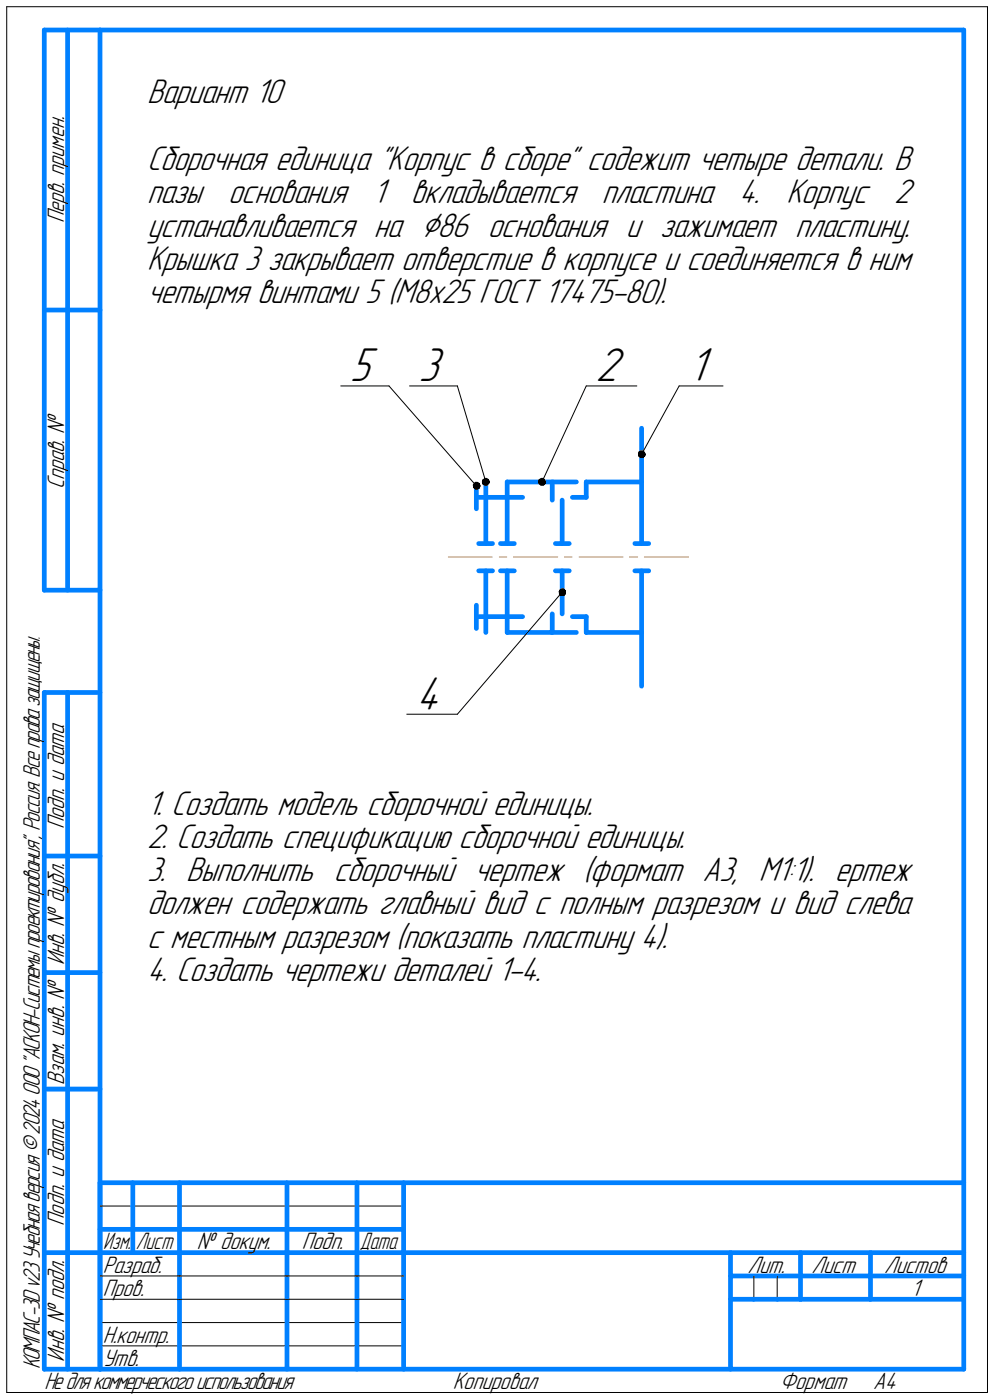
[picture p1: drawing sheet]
<svg xmlns="http://www.w3.org/2000/svg" width="213mm" height="300mm" viewBox="0 0 213 300" stroke-linecap="round" stroke-linejoin="round" font-family="sans-serif">
<g fill="none" stroke="#000" stroke-width=".21">
<path d="M1.4 1.4h210.1zM1.4 1.4v297zM211.5 1.4v297zM73 82.7h10.3zM83.3 82.7l18.7 21.4zM87.7 82.7h10.3zM98 82.7l6.1 20.6zM125.6 82.7l-9.5 20.6zM125.6 82.7h10.8zM145.5 82.7l-8.1 14.7zM145.5 82.7h9.4zM120.4 126.9l-22.4 26.2z"/>
<path d="M87.1 153.1h10.9zM21.4 258.5h65zM21.4 273.5h17zM21.4 278.5h17zM38.4 273.5h23.1zM38.4 278.5h23.1zM61.5 273.5h15zM61.5 278.5h15zM76.5 273.5h9.9zM76.5 278.5h9.9zM161.5 273.5v5zM166.5 273.5v5z"/>
<path d="M1.4 298.4h210.1zM21.4 283.5h65zM21.4 288.5h65z"/>
</g>
<g fill="none" stroke="#0080ff" stroke-width="1">
<path d="M9.5 6.4v120.1zM9.5 6.4h11.9zM14.5 6.4v120.1zM21.4 6.4h185zM21.4 6.4v287.1zM206.4 6.4v287.1zM9.5 66.5h11.9zM137.4 91.8v24.7zM102 104.1v5zM102 106.6h9.9zM102.5 116.5h3zM104.1 103.3v13.2z"/>
<path d="M107.2 116.5h3zM108.6 103.3h14.8zM108.6 103.3v13.2zM118.3 103.3v3.9zM119 116.5h2.9zM120.4 107.2v9.3zM122.6 106.6h3zM125.6 103.3h11.8zM125.6 103.3v3.3zM136 116.5h2.9zM9.5 126.5h11.9zM102 129.7v5z"/>
<path d="M102 132.2h9.9zM102.5 122.3h3zM104.1 122.3v13.3zM107.2 122.3h3zM108.6 135.6h14.8zM108.6 122.3v13.3zM118.3 131.6v4zM119 122.3h2.9zM120.4 122.3v9.3zM122.6 132.2h3zM125.6 135.6h11.8zM125.6 132.2v3.4z"/>
<path d="M136 122.3h2.9zM137.4 122.3v24.8zM9.5 148.4v145.1zM9.5 148.4h11.9zM14.5 148.4v145.1zM9.5 183.5h11.9zM9.5 208.4h11.9zM9.5 233.4h11.9zM21.4 253.5h185zM21.4 253.5v40zM28.4 253.5v15zM38.4 253.5v25z"/>
<path d="M61.5 253.5v25zM76.5 253.5v25zM86.4 253.5v40zM9.5 268.5h11.9zM21.4 263.5h7zM21.4 268.5h7zM28.4 263.5h10zM28.4 268.5h10zM38.4 278.5v15zM38.4 263.5h23.1zM38.4 268.5h23.1zM61.5 278.5v15z"/>
<path d="M61.5 263.5h15zM61.5 268.5h15zM76.5 278.5v15zM76.5 263.5h9.9zM76.5 268.5h9.9zM86.4 268.5h120zM156.5 268.5v25zM156.5 273.5h14.9zM156.5 278.5h5zM161.5 278.5h5zM166.5 278.5h4.9zM171.4 268.5v10z"/>
<path d="M171.4 273.5h35zM171.4 278.5h15zM186.4 268.5v10zM186.4 278.5h20zM9.5 293.5h11.9zM21.4 293.5h185z"/>
</g>
<path d="M96 119.4h9.4zM106.9 119.4h1.6zM110 119.4h9.5zM120.9 119.4h1.6zM124 119.4h9.4zM134.9 119.4h1.7zM138 119.4h9.4z" fill="none" stroke="#ff8000" stroke-width=".21"/>
<g fill="#fff" stroke="#fff" stroke-width=".21">
<path d="M147.4 74h5.5zM147.4 74.1h5.5zM147.4 74.2h5.5zM147.4 74.3h5.5zM147.4 74.3h5.5zM147.4 74.4h5.5zM147.4 74.5h5.5zM147.4 74.6h5.5zM147.4 74.7h5.5zM147.4 74.8h5.5zM147.4 74.8h5.5zM147.4 74.9h5.5zM147.4 75h5.5zM147.4 75.1h5.5zM147.4 75.2h5.5zM147.4 75.3h5.5zM147.4 75.4h5.5zM147.4 75.4h5.5zM147.4 75.5h5.5zM147.4 75.6h5.5zM147.4 75.7h5.5zM147.4 75.8h5.5zM147.4 75.9h5.5zM147.4 75.9h5.5zM147.4 76h5.5zM147.4 76.1h5.5zM147.4 76.2h5.5zM147.4 76.3h5.5zM147.4 76.4h5.5zM147.4 76.5h5.5zM147.4 76.5h5.5zM147.4 76.6h5.5zM147.4 76.7h5.5zM147.4 76.8h5.5zM147.4 76.9h5.5zM147.4 77h5.5zM147.4 77h5.5zM147.4 77.1h5.5zM147.4 77.2h5.5zM147.4 77.3h5.5zM147.4 77.4h5.5zM147.4 77.5h5.5zM147.4 77.6h5.5zM147.4 77.6h5.5zM147.4 77.7h5.5zM147.4 77.8h5.5zM147.4 77.9h5.5zM147.4 78h5.5zM147.4 78.1h5.5zM147.4 78.1h5.5zM147.4 78.2h5.5zM147.4 78.3h5.5zM147.4 78.4h5.5zM147.4 78.5h5.5zM147.4 78.6h5.5zM147.4 78.7h5.5zM147.4 78.7h5.5zM147.4 78.8h5.5zM147.4 78.9h5.5zM147.4 79h5.5zM147.4 79.1h5.5zM147.4 79.2h5.5zM147.4 79.2h5.5zM147.4 79.3h5.5zM147.4 79.4h5.5zM147.4 79.5h5.5zM147.4 79.6h5.5zM147.4 79.7h5.5zM147.4 79.8h5.5zM147.4 79.8h5.5zM147.4 79.9h5.5zM147.4 80h5.5zM147.4 80.1h5.5zM147.4 80.2h5.5zM147.4 80.3h5.5zM147.4 80.3h5.5zM147.4 80.4h5.5zM147.4 80.5h5.5zM147.4 80.6h5.5zM147.4 80.7h5.5zM147.4 80.8h5.5zM147.4 80.9h5.5zM147.4 80.9h5.5zM147.4 81h5.5zM147.4 81.1h5.5zM147.4 81.2h5.5zM147.4 81.3h5.5zM147.4 81.4h5.5zM147.4 81.4h5.5zM147.4 81.5h5.5zM147.4 81.6h5.5zM147.4 81.7h5.5zM147.4 81.8h5.5zM147.4 81.9h5.5zM147.4 82h5.5zM147.4 82h5.5zM147.4 82.1h5.5zM147.4 82.2h5.5zM147.4 82.3h5.5zM147.4 82.4h5.5zM147.4 82.5h5.5zM147.4 82.5h5.5zM147.4 82.6h5.5zM147.4 82.7h5.5zM147.4 82.8h5.5zM147.4 82.9h5.5zM147.4 83h5.5zM147.4 83.1h5.5zM147.4 83.1h5.5zM147.4 83.2h5.5zM147.4 83.3h5.5zM147.4 83.4h5.5zM147.4 83.5h5.5zM147.4 83.6h5.5zM147.4 83.7h5.5zM147.4 83.7h5.5zM147.4 83.8h5.5z"/>
<path d="M127.5 74h7zM127.5 74.1h7zM127.5 74.2h7zM127.5 74.3h7zM127.5 74.3h7zM127.5 74.4h7zM127.5 74.5h7zM127.5 74.6h7zM127.5 74.7h7zM127.5 74.8h7zM127.5 74.8h7zM127.5 74.9h7zM127.5 75h7zM127.5 75.1h7zM127.5 75.2h7zM127.5 75.3h7zM127.5 75.4h7zM127.5 75.4h7zM127.5 75.5h7zM127.5 75.6h7zM127.5 75.7h7zM127.5 75.8h7zM127.5 75.9h7zM127.5 75.9h7zM127.5 76h7zM127.5 76.1h7zM127.5 76.2h7zM127.5 76.3h7zM127.5 76.4h7zM127.5 76.5h7zM127.5 76.5h7zM127.5 76.6h7zM127.5 76.7h7zM127.5 76.8h7zM127.5 76.9h7zM127.5 77h7zM127.5 77h7zM127.5 77.1h7zM127.5 77.2h7zM127.5 77.3h7zM127.5 77.4h7zM127.5 77.5h7zM127.5 77.6h7zM127.5 77.6h7zM127.5 77.7h7zM127.5 77.8h7zM127.5 77.9h7zM127.5 78h7zM127.5 78.1h7zM127.5 78.1h7zM127.5 78.2h7zM127.5 78.3h7zM127.5 78.4h7zM127.5 78.5h7zM127.5 78.6h7zM127.5 78.7h7zM127.5 78.7h7zM127.5 78.8h7zM127.5 78.9h7zM127.5 79h7zM127.5 79.1h7zM127.5 79.2h7zM127.5 79.2h7zM127.5 79.3h7zM127.5 79.4h7zM127.5 79.5h7zM127.5 79.6h7zM127.5 79.7h7zM127.5 79.8h7zM127.5 79.8h7zM127.5 79.9h7zM127.5 80h7zM127.5 80.1h7zM127.5 80.2h7zM127.5 80.3h7zM127.5 80.3h7zM127.5 80.4h7zM127.5 80.5h7zM127.5 80.6h7zM127.5 80.7h7zM127.5 80.8h7zM127.5 80.9h7zM127.5 80.9h7zM127.5 81h7zM127.5 81.1h7zM127.5 81.2h7zM127.5 81.3h7zM127.5 81.4h7zM127.5 81.4h7zM127.5 81.5h7zM127.5 81.6h7zM127.5 81.7h7zM127.5 81.8h7zM127.5 81.9h7zM127.5 82h7zM127.5 82h7zM127.5 82.1h7zM127.5 82.2h7zM127.5 82.3h7zM127.5 82.4h7zM127.5 82.5h7zM127.5 82.5h7zM127.5 82.6h7zM127.5 82.7h7zM127.5 82.8h7zM127.5 82.9h7zM127.5 83h7zM127.5 83.1h7zM127.5 83.1h7zM127.5 83.2h7zM127.5 83.3h7zM127.5 83.4h7zM127.5 83.5h7zM127.5 83.6h7zM127.5 83.7h7zM127.5 83.7h7zM127.5 83.8h7z"/>
<path d="M89.7 74h6.3zM89.7 74.1h6.3zM89.7 74.2h6.3zM89.7 74.3h6.3zM89.7 74.3h6.3zM89.7 74.4h6.3zM89.7 74.5h6.3zM89.7 74.6h6.3zM89.7 74.7h6.3zM89.7 74.8h6.3zM89.7 74.8h6.3zM89.7 74.9h6.3zM89.7 75h6.3zM89.7 75.1h6.3zM89.7 75.2h6.3zM89.7 75.3h6.3zM89.7 75.4h6.3zM89.7 75.4h6.3zM89.7 75.5h6.3zM89.7 75.6h6.3zM89.7 75.7h6.3zM89.7 75.8h6.3zM89.7 75.9h6.3zM89.7 75.9h6.3zM89.7 76h6.3zM89.7 76.1h6.3zM89.7 76.2h6.3zM89.7 76.3h6.3zM89.7 76.4h6.3zM89.7 76.5h6.3zM89.7 76.5h6.3zM89.7 76.6h6.3zM89.7 76.7h6.3zM89.7 76.8h6.3zM89.7 76.9h6.3zM89.7 77h6.3zM89.7 77h6.3zM89.7 77.1h6.3zM89.7 77.2h6.3zM89.7 77.3h6.3zM89.7 77.4h6.3zM89.7 77.5h6.3zM89.7 77.6h6.3zM89.7 77.6h6.3zM89.7 77.7h6.3zM89.7 77.8h6.3zM89.7 77.9h6.3zM89.7 78h6.3zM89.7 78.1h6.3zM89.7 78.1h6.3zM89.7 78.2h6.3zM89.7 78.3h6.3zM89.7 78.4h6.3zM89.7 78.5h6.3zM89.7 78.6h6.3zM89.7 78.7h6.3zM89.7 78.7h6.3zM89.7 78.8h6.3zM89.7 78.9h6.3zM89.7 79h6.3zM89.7 79.1h6.3zM89.7 79.2h6.3zM89.7 79.2h6.3zM89.7 79.3h6.3zM89.7 79.4h6.3zM89.7 79.5h6.3zM89.7 79.6h6.3zM89.7 79.7h6.3zM89.7 79.8h6.3zM89.7 79.8h6.3zM89.7 79.9h6.3zM89.7 80h6.3zM89.7 80.1h6.3zM89.7 80.2h6.3zM89.7 80.3h6.3zM89.7 80.3h6.3zM89.7 80.4h6.3zM89.7 80.5h6.3zM89.7 80.6h6.3zM89.7 80.7h6.3zM89.7 80.8h6.3zM89.7 80.9h6.3zM89.7 80.9h6.3zM89.7 81h6.3zM89.7 81.1h6.3zM89.7 81.2h6.3zM89.7 81.3h6.3zM89.7 81.4h6.3zM89.7 81.4h6.3zM89.7 81.5h6.3zM89.7 81.6h6.3zM89.7 81.7h6.3zM89.7 81.8h6.3zM89.7 81.9h6.3zM89.7 82h6.3zM89.7 82h6.3zM89.7 82.1h6.3zM89.7 82.2h6.3zM89.7 82.3h6.3zM89.7 82.4h6.3zM89.7 82.5h6.3zM89.7 82.5h6.3zM89.7 82.6h6.3zM89.7 82.7h6.3zM89.7 82.8h6.3zM89.7 82.9h6.3zM89.7 83h6.3zM89.7 83.1h6.3zM89.7 83.1h6.3zM89.7 83.2h6.3zM89.7 83.3h6.3zM89.7 83.4h6.3zM89.7 83.5h6.3zM89.7 83.6h6.3zM89.7 83.7h6.3zM89.7 83.7h6.3zM89.7 83.8h6.3z"/>
<path d="M89.1 144.4h6.9zM89.1 144.4h6.9zM89.1 144.5h6.9zM89.1 144.6h6.9zM89.1 144.7h6.9zM89.1 144.8h6.9zM89.1 144.9h6.9zM89.1 144.9h6.9zM89.1 145h6.9zM89.1 145.1h6.9zM89.1 145.2h6.9zM89.1 145.3h6.9zM89.1 145.4h6.9zM89.1 145.5h6.9zM89.1 145.5h6.9zM89.1 145.6h6.9zM89.1 145.7h6.9zM89.1 145.8h6.9zM89.1 145.9h6.9zM89.1 146h6.9zM89.1 146h6.9zM89.1 146.1h6.9zM89.1 146.2h6.9zM89.1 146.3h6.9zM89.1 146.4h6.9zM89.1 146.5h6.9zM89.1 146.6h6.9zM89.1 146.6h6.9zM89.1 146.7h6.9zM89.1 146.8h6.9zM89.1 146.9h6.9zM89.1 147h6.9zM89.1 147.1h6.9zM89.1 147.2h6.9zM89.1 147.2h6.9zM89.1 147.3h6.9zM89.1 147.4h6.9zM89.1 147.5h6.9zM89.1 147.6h6.9zM89.1 147.7h6.9zM89.1 147.7h6.9zM89.1 147.8h6.9zM89.1 147.9h6.9zM89.1 148h6.9zM89.1 148.1h6.9zM89.1 148.2h6.9zM89.1 148.3h6.9zM89.1 148.3h6.9zM89.1 148.4h6.9zM89.1 148.5h6.9zM89.1 148.6h6.9zM89.1 148.7h6.9zM89.1 148.8h6.9zM89.1 148.8h6.9zM89.1 148.9h6.9zM89.1 149h6.9zM89.1 149.1h6.9zM89.1 149.2h6.9zM89.1 149.3h6.9zM89.1 149.4h6.9zM89.1 149.4h6.9zM89.1 149.5h6.9zM89.1 149.6h6.9zM89.1 149.7h6.9zM89.1 149.8h6.9zM89.1 149.9h6.9zM89.1 149.9h6.9zM89.1 150h6.9zM89.1 150.1h6.9zM89.1 150.2h6.9zM89.1 150.3h6.9zM89.1 150.4h6.9zM89.1 150.5h6.9zM89.1 150.5h6.9zM89.1 150.6h6.9zM89.1 150.7h6.9zM89.1 150.8h6.9zM89.1 150.9h6.9zM89.1 151h6.9zM89.1 151h6.9zM89.1 151.1h6.9zM89.1 151.2h6.9zM89.1 151.3h6.9zM89.1 151.4h6.9zM89.1 151.5h6.9zM89.1 151.6h6.9zM89.1 151.6h6.9zM89.1 151.7h6.9zM89.1 151.8h6.9zM89.1 151.9h6.9zM89.1 152h6.9zM89.1 152.1h6.9zM89.1 152.1h6.9zM89.1 152.2h6.9zM89.1 152.3h6.9zM89.1 152.4h6.9zM89.1 152.5h6.9zM89.1 152.6h6.9zM89.1 152.7h6.9zM89.1 152.7h6.9zM89.1 152.8h6.9zM89.1 152.9h6.9zM89.1 153h6.9zM89.1 153.1h6.9zM89.1 153.2h6.9zM89.1 153.2h6.9zM89.1 153.3h6.9zM89.1 153.4h6.9zM89.1 153.5h6.9zM89.1 153.6h6.9zM89.1 153.7h6.9zM89.1 153.8h6.9zM89.1 153.8h6.9zM89.1 153.9h6.9zM89.1 154h6.9zM89.1 154.1h6.9zM89.1 154.2h6.9z"/>
<path d="M74.9 74h6.5zM74.9 74.1h6.5zM74.9 74.2h6.5zM74.9 74.3h6.5zM74.9 74.3h6.5zM74.9 74.4h6.5zM74.9 74.5h6.5zM74.9 74.6h6.5zM74.9 74.7h6.5zM74.9 74.8h6.5zM74.9 74.8h6.5zM74.9 74.9h6.5zM74.9 75h6.5zM74.9 75.1h6.5zM74.9 75.2h6.5zM74.9 75.3h6.5zM74.9 75.4h6.5zM74.9 75.4h6.5zM74.9 75.5h6.5zM74.9 75.6h6.5zM74.9 75.7h6.5zM74.9 75.8h6.5zM74.9 75.9h6.5zM74.9 75.9h6.5zM74.9 76h6.5zM74.9 76.1h6.5zM74.9 76.2h6.5zM74.9 76.3h6.5zM74.9 76.4h6.5zM74.9 76.5h6.5zM74.9 76.5h6.5zM74.9 76.6h6.5zM74.9 76.7h6.5zM74.9 76.8h6.5zM74.9 76.9h6.5zM74.9 77h6.5zM74.9 77h6.5zM74.9 77.1h6.5zM74.9 77.2h6.5zM74.9 77.3h6.5zM74.9 77.4h6.5zM74.9 77.5h6.5zM74.9 77.6h6.5zM74.9 77.6h6.5zM74.9 77.7h6.5zM74.9 77.8h6.5zM74.9 77.9h6.5zM74.9 78h6.5zM74.9 78.1h6.5zM74.9 78.1h6.5zM74.9 78.2h6.5zM74.9 78.3h6.5zM74.9 78.4h6.5zM74.9 78.5h6.5zM74.9 78.6h6.5zM74.9 78.7h6.5zM74.9 78.7h6.5zM74.9 78.8h6.5zM74.9 78.9h6.5zM74.9 79h6.5zM74.9 79.1h6.5zM74.9 79.2h6.5zM74.9 79.2h6.5zM74.9 79.3h6.5zM74.9 79.4h6.5zM74.9 79.5h6.5zM74.9 79.6h6.5zM74.9 79.7h6.5zM74.9 79.8h6.5zM74.9 79.8h6.5zM74.9 79.9h6.5zM74.9 80h6.5zM74.9 80.1h6.5zM74.9 80.2h6.5zM74.9 80.3h6.5zM74.9 80.3h6.5zM74.9 80.4h6.5zM74.9 80.5h6.5zM74.9 80.6h6.5zM74.9 80.7h6.5zM74.9 80.8h6.5zM74.9 80.9h6.5zM74.9 80.9h6.5zM74.9 81h6.5zM74.9 81.1h6.5zM74.9 81.2h6.5zM74.9 81.3h6.5zM74.9 81.4h6.5zM74.9 81.4h6.5zM74.9 81.5h6.5zM74.9 81.6h6.5zM74.9 81.7h6.5zM74.9 81.8h6.5zM74.9 81.9h6.5zM74.9 82h6.5zM74.9 82h6.5zM74.9 82.1h6.5zM74.9 82.2h6.5zM74.9 82.3h6.5zM74.9 82.4h6.5zM74.9 82.5h6.5zM74.9 82.5h6.5zM74.9 82.6h6.5zM74.9 82.7h6.5zM74.9 82.8h6.5zM74.9 82.9h6.5zM74.9 83h6.5zM74.9 83.1h6.5zM74.9 83.1h6.5zM74.9 83.2h6.5zM74.9 83.3h6.5zM74.9 83.4h6.5zM74.9 83.5h6.5zM74.9 83.6h6.5zM74.9 83.7h6.5zM74.9 83.7h6.5zM74.9 83.8h6.5z"/>
</g>
<g fill="#000" stroke="#000" stroke-width=".21">
<path d="M137.1 96.7h.7zM136.8 96.8h1.1zM136.8 96.9h1.2zM136.8 96.9h1.3zM136.7 97h1.4zM136.7 97.1h1.5zM136.7 97.2h1.5zM136.7 97.3h1.6zM136.7 97.4h1.6zM136.7 97.5h1.6zM136.7 97.5h1.6zM136.7 97.6h1.5zM136.7 97.7h1.5zM136.7 97.8h1.4zM136.9 97.9h1.1zM137 98h.9zM137.1 98h.7z"/>
<path d="M101.8 103.4h.5zM101.7 103.5h.7zM101.5 103.5h1.1zM101.5 103.6h1.2zM101.4 103.7h1.4zM101.4 103.8h1.4zM101.3 103.9h1.5zM101.3 104h1.6zM101.3 104.1h1.6zM101.3 104.1h1.6zM101.3 104.2h1.6zM101.3 104.3h1.6zM101.3 104.4h1.5zM101.3 104.5h1.5zM101.4 104.6h1.4zM101.5 104.6h1.2zM101.6 104.7h.9zM101.7 104.8h.7z"/>
<path d="M103.8 102.5h.4zM103.7 102.6h.7zM103.5 102.7h1.1zM103.4 102.8h1.2zM103.4 102.9h1.3zM103.4 103h1.3zM103.3 103h1.5zM103.3 103.1h1.5zM103.3 103.2h1.5zM103.2 103.3h1.6zM103.3 103.4h1.5zM103.3 103.5h1.5zM103.3 103.5h1.5zM103.4 103.6h1.3zM103.4 103.7h1.2zM103.4 103.8h1.2zM103.5 103.9h1zM103.7 104h.7z"/>
<path d="M115.9 102.5h.5zM115.7 102.6h.8zM115.6 102.7h1zM115.4 102.8h1.3zM115.4 102.9h1.3zM115.4 103h1.4zM115.3 103h1.5zM115.3 103.1h1.5zM115.2 103.2h1.6zM115.3 103.3h1.5zM115.3 103.4h1.5zM115.3 103.5h1.5zM115.4 103.5h1.4zM115.4 103.6h1.4zM115.4 103.7h1.4zM115.6 103.8h1.1zM115.7 103.9h.9zM115.7 104h.8z"/>
<path d="M120.2 126.2h.6zM120.1 126.3h.8zM119.9 126.4h1.1zM119.9 126.5h1.2zM119.8 126.6h1.4zM119.8 126.7h1.4zM119.7 126.7h1.5zM119.6 126.8h1.6zM119.7 126.9h1.5zM119.7 127h1.5zM119.7 127.1h1.5zM119.7 127.2h1.5zM119.7 127.3h1.5zM119.7 127.3h1.4zM119.8 127.4h1.3zM119.9 127.5h1.1zM119.9 127.6h1zM120.1 127.7h.5z"/>
</g>
<g font-size="10.8">
<text x="75" y="81.8">5</text>
<text x="89.7" y="81.8">3</text>
<text x="127.5" y="81.8">2</text>
<text x="147.4" y="81.8">1</text>
<text x="89.1" y="152.1">4</text>
</g>
<g font-size="7.8">
<text x="31.5" y="22.1">Вариант 10</text>
<text x="31.5" y="36.4">Сборочная единица &quot;Корпус в сборе&quot; содежит четыре детали. В</text>
<text x="31.5" y="43.5">пазы</text>
<text x="48.9" y="43.5">основания</text>
<text x="79.9" y="43.5">1</text>
<text x="88" y="43.5">вкладывается</text>
<text x="128.9" y="43.5">пластина</text>
<text x="158.3" y="43.5">4.</text>
<text x="168.4" y="43.5">Корпус</text>
<text x="191.5" y="43.5">2</text>
<text x="31.5" y="50.7">устанавливается на ⌀86 основания и зажимает пластину.</text>
<text x="31.5" y="57.9">Крышка 3 закрывает отверстие в корпусе и соединяется в ним</text>
<text x="31.5" y="65">четырмя винтами 5 (М8х25 ГОСТ 17475-80).</text>
<text x="31.5" y="174.6">1. Создать модель сборочной единицы.</text>
<text x="31.5" y="181.7">2. Создать спецификацию сборочной единицы.</text>
<text x="31.5" y="188.9">3. Выполнить сборочный чертеж (формат А3, М1:1). ертеж</text>
<text x="31.5" y="196">должен содержать главный вид с полным разрезом и вид слева</text>
<text x="31.5" y="203.1">с местным разрезом (показать пластину 4).</text>
<text x="31.5" y="210.3">4. Создать чертежи деталей 1-4.</text>
</g>
<g font-size="5.4">
<text x="13.8" y="47.9" transform="rotate(-90 13.8 47.9)">Перв. примен.</text>
<text x="13.8" y="104.8" transform="rotate(-90 13.8 104.8)">Справ. №</text>
<text x="13.8" y="177.7" transform="rotate(-90 13.8 177.7)">Подп. и дата</text>
<text x="13.8" y="206.8" transform="rotate(-90 13.8 206.8)">Инв. № дубл.</text>
<text x="13.8" y="232.6" transform="rotate(-90 13.8 232.6)">Взам. инв. №</text>
<text x="13.8" y="262.7" transform="rotate(-90 13.8 262.7)">Подп. и дата</text>
<text x="42.2" y="267.8">№ докум.</text>
<text x="64.6" y="267.8">Подп.</text>
<text x="22" y="272.8">Разраб.</text>
<text x="160.1" y="272.8">Лит.</text>
<text x="173.8" y="272.8">Лист</text>
<text x="189.3" y="272.8">Листов</text>
<text x="22" y="277.8">Пров.</text>
<text x="195.1" y="277.8">1</text>
<text x="22" y="287.8">Н.контр.</text>
<text x="8.5" y="293.5" transform="rotate(-90 8.5 293.5)">КОМПАС-3Dv23Учебнаяверсия©2024ООО&quot;АСКОН-Системыпроектирования&quot;, Россия. Всеправазащищены.</text>
<text x="13.8" y="291.8" transform="rotate(-90 13.8 291.8)">Инв. № подл.</text>
<text x="22" y="292.8">Утв.</text>
<text x="9.5" y="297.7">Недлякоммерческогоиспользования</text>
<text x="97" y="297.8">Копировал</text>
<text x="167" y="297.8">Формат</text>
<text x="187" y="297.8">A4</text>
</g>
<g font-size="5.3">
<text x="22.1" y="267.8">Изм.</text>
<text x="29.1" y="267.8">Лист</text>
<text x="77.1" y="267.8">Дата</text>
</g>
</svg>
